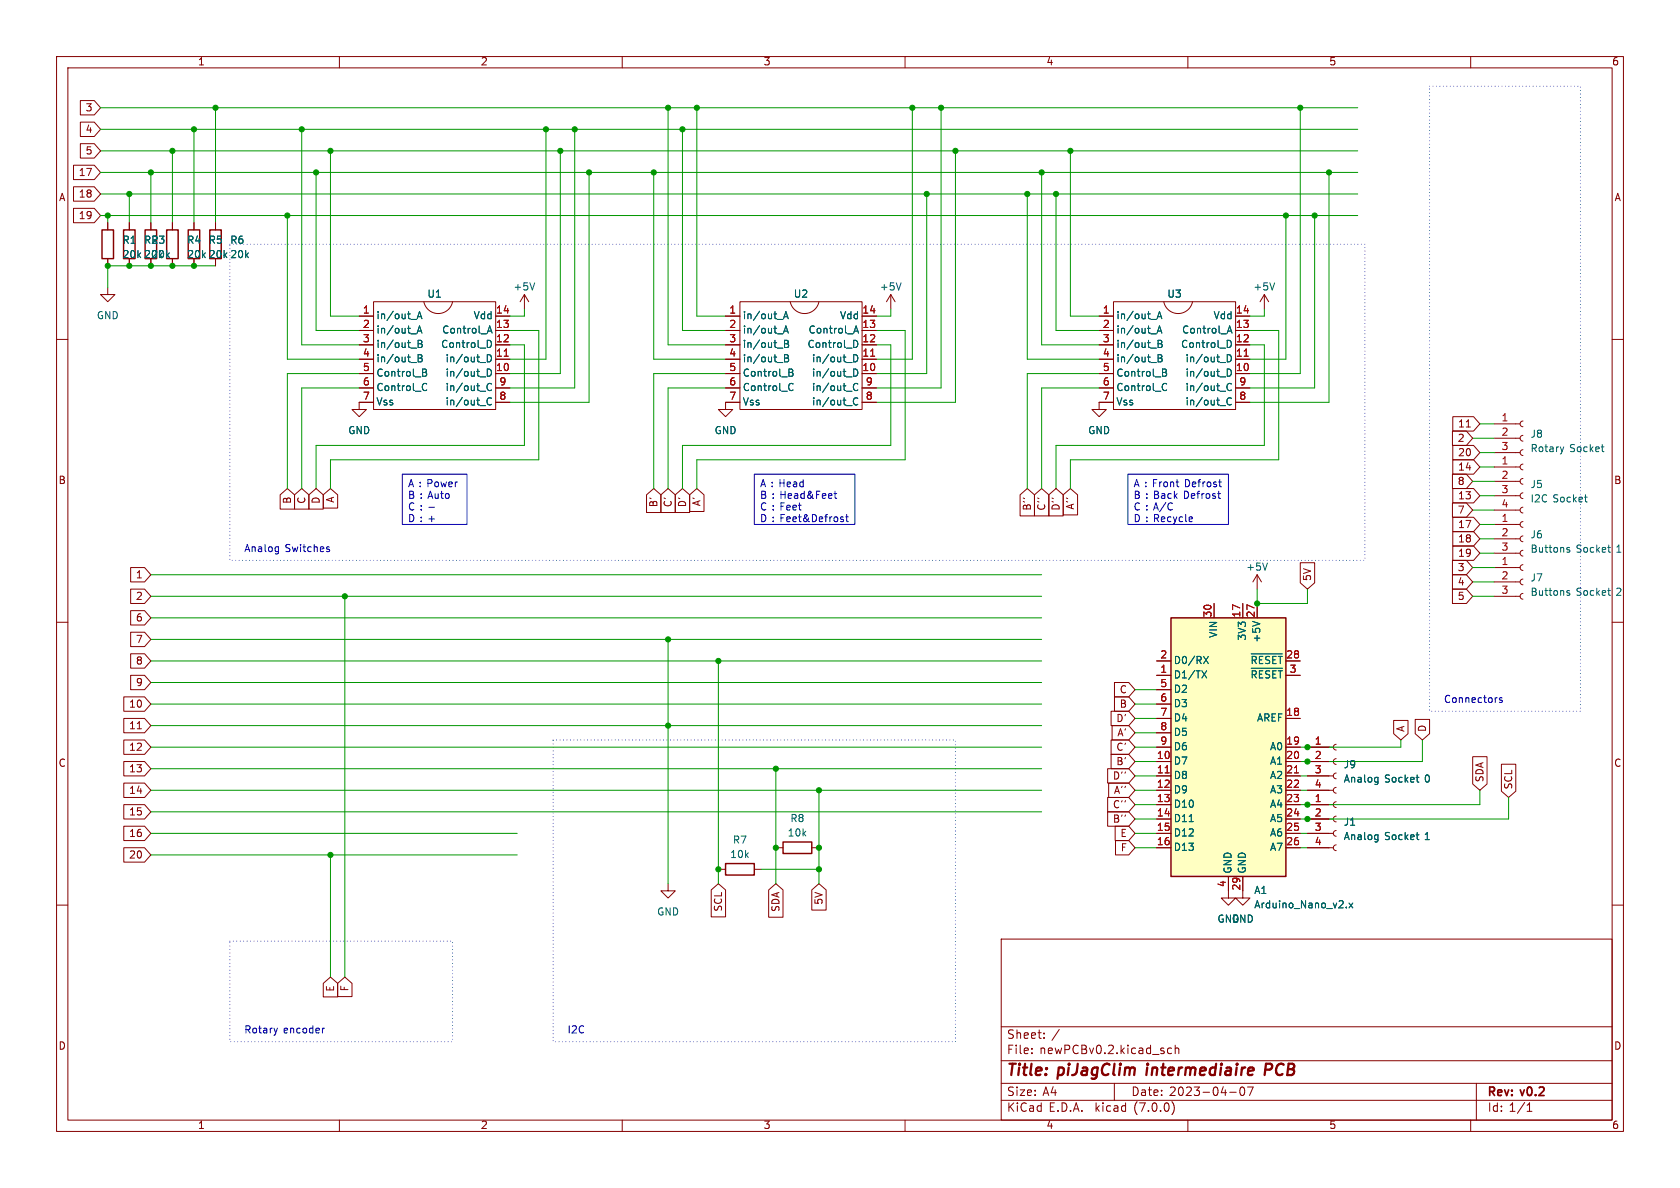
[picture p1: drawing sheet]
<svg xmlns="http://www.w3.org/2000/svg" width="297mm" height="210mm" viewBox="0 0 297 210" stroke-linecap="round" stroke-linejoin="round" font-family="sans-serif">
<g fill="none" stroke="#840000" stroke-width=".18">
<path d="M10 10h277v190h-277zM12 12h273v186h-273zM14.2 17.8h2.5l1.1 1.3-1.1 1.2h-2.5zM60 10v2M110 10v2M160 10v2M210 10v2M260 10v2M13 36.8h3.7l1.1 1.3-1.1 1.3h-3.7zM13 33h3.7l1.1 1.3-1.1 1.3h-3.7zM13 29.2h3.7l1.1 1.3-1.1 1.3h-3.7zM14.2 25.4h2.5l1.1 1.3-1.1 1.2h-2.5z"/>
<path d="M14.2 21.6h2.5l1.1 1.3-1.1 1.2h-2.5zM19 39.4v1.2M22.9 39.4v1.2M26.7 39.4v1.2M30.5 39.4v1.2M34.3 39.4v1.2M38.1 39.4v1.2M10 60h2M19 50.8v1.3h1.3l-1.3 1.2-1.2-1.2h1.2M19 45.7v1.3M22.9 45.7v1.3M26.7 45.7v1.3"/>
<path d="M30.5 45.7v1.3M34.3 45.7v1.3M38.1 45.7v1.3M63.5 55.9h2.5M63.5 58.4h2.5M66 53.3h21.6v19.1h-21.6zM74.9 53.3a2.59 2.59 0 0 0 2.6 2.1 2.59 2.59 0 0 0 2.5-2.1M87.6 55.9h2.6M87.6 58.4h2.6M92.7 52.1l-.8 1.2M92.7 52.1v2.5M92.7 52.1l.8 1.2"/>
<path d="M128.3 55.9h2.5M128.3 58.4h2.5M130.8 53.3h21.6v19.1h-21.6zM139.7 53.3a2.59 2.59 0 0 0 2.5 2.1 2.59 2.59 0 0 0 2.6-2.1M152.4 55.9h2.5M152.4 58.4h2.5M157.5 52.1l-.8 1.2M157.5 52.1v2.5M157.5 52.1l.7 1.2M194.3 55.9h2.5M194.3 58.4h2.5M196.8 53.3h21.6v19.1h-21.6z"/>
<path d="M205.7 53.3a2.59 2.59 0 0 0 2.6 2.1 2.59 2.59 0 0 0 2.5-2.1M218.4 55.9h2.6M218.4 58.4h2.6M223.5 52.1l-.7 1.2M223.5 52.1v2.5M223.5 52.1l.8 1.2M285 60h2M63.5 66h2.5M63.5 63.5h2.5M63.5 61h2.5M63.5 68.6h2.5M66 71.1h-2.5v1.3h1.3l-1.3 1.3-1.3-1.3h1.3"/>
<path d="M87.6 66h2.6M87.6 63.5h2.6M87.6 61h2.6M87.6 68.6h2.6M87.6 71.1h2.6M128.3 66h2.5M128.3 63.5h2.5M128.3 61h2.5M128.3 68.6h2.5M130.8 71.1h-2.5v1.3h1.2l-1.2 1.3-1.3-1.3h1.3M152.4 66h2.5M152.4 63.5h2.5"/>
<path d="M152.4 61h2.5M152.4 68.6h2.5M152.4 71.1h2.5M194.3 66h2.5M194.3 63.5h2.5M194.3 61h2.5M194.3 68.6h2.5M196.8 71.1h-2.5v1.3h1.3l-1.3 1.3-1.3-1.3h1.3M218.4 66h2.6M218.4 63.5h2.6M218.4 61h2.6M218.4 68.6h2.6"/>
<path d="M218.4 71.1h2.6M256.8 76.2h2.4l1.1 1.3-1.1 1.2h-2.4zM256.8 73.7h3.7l1.1 1.2-1.1 1.3h-3.7zM256.8 78.7h3.7l1.1 1.3-1.1 1.3h-3.7zM259.2 75.5h.7M264.2 77.5h4.5M264.2 74.9h4.5M269.2 79.5l-.3 .2-.2 .3 .2 .4 .3 .1M269.2 77l-.3 .1-.2 .4 .2 .3 .3 .2M269.2 74.4l-.3 .2-.2 .3 .2 .4 .3 .1M49.5 87.5l1.3-1.1 1.3 1.1v2.5h-2.6zM52.1 87.5l1.2-1.1 1.3 1.1v2.5h-2.5z"/>
<path d="M54.6 87.5l1.3-1.1 1.3 1.1v2.5h-2.6zM57.1 87.5l1.3-1.1 1.3 1.1v2.3h-2.6zM114.3 87.5l1.3-1.1 1.2 1.1v3.1h-2.5zM116.8 87.5l1.3-1.1 1.3 1.1v3.1h-2.6zM119.4 87.5l1.2-1.1 1.3 1.1v3.1h-2.5zM121.9 87.5l1.3-1.1 1.3 1.1v2.9h-2.6zM180.3 87.5l1.3-1.1 1.3 1.1v3.7h-2.6zM182.9 87.5l1.2-1.1 1.3 1.1v3.7h-2.5zM185.4 87.5l1.3-1.1 1.3 1.1v3.7h-2.6zM188 87.5l1.2-1.1 1.3 1.1v3.5h-2.5zM229.9 99.5h2.5v3.5l-1.3 1.1-1.2-1.1zM256.8 88.9h2.4l1.1 1.3-1.1 1.2h-2.4z"/>
<path d="M256.8 99.1h2.4l1.1 1.2-1.1 1.3h-2.4zM256.8 83.8h2.4l1.1 1.3-1.1 1.3h-2.4zM256.8 86.4h3.7l1.1 1.2-1.1 1.3h-3.7zM256.8 96.5h3.7l1.1 1.3-1.1 1.3h-3.7zM256.8 94h3.7l1.1 1.3-1.1 1.2h-3.7zM256.8 81.3h3.7l1.1 1.3-1.1 1.2h-3.7zM256.8 91.4h3.7l1.1 1.3-1.1 1.3h-3.7zM264.2 80h4.5M264.2 97.8h4.5M264.2 95.3h4.5M264.2 92.7h4.5M264.2 90.2h4.5"/>
<path d="M264.2 87.6h4.5M264.2 85.1h4.5M264.2 82.6h4.5M269.2 97.3l-.3 .1-.2 .4 .2 .3 .3 .2M269.2 94.7l-.3 .2-.2 .3 .2 .4 .3 .2M269.2 92.2l-.3 .2-.2 .3 .2 .4 .3 .1M269.2 99.8l-.3 .2-.2 .3 .2 .4 .3 .1M269.2 89.7l-.3 .1-.2 .4 .2 .3 .3 .2M269.2 87.1l-.3 .2-.2 .3 .2 .4 .3 .1M269.2 84.6l-.3 .1-.2 .4 .2 .3 .3 .2M269.2 82l-.3 .2-.2 .3 .2 .4 .3 .2M10 110h2"/>
<path d="M23.1 100.3h2.5l1.1 1.3-1.1 1.3h-2.5zM23.1 115.6h2.5l1.1 1.2-1.1 1.3h-2.5zM23.1 119.4h2.5l1.1 1.3-1.1 1.2h-2.5zM23.1 107.9h2.5l1.1 1.3-1.1 1.3h-2.5zM23.1 104.1h2.5l1.1 1.3-1.1 1.3h-2.5zM23.1 111.8h2.5l1.1 1.2-1.1 1.3h-2.5zM204.5 119.4h2.5M204.5 116.8h2.5M214.6 106.7v2.5M219.7 106.7v2.5M222.2 101.6l-.7 1.3M222.2 101.6v2.5"/>
<path d="M222.2 106.7v2.5M222.2 101.6l.8 1.3M227.3 119.4h2.6M227.3 116.8h2.6M256.8 101.6h2.4l1.1 1.3-1.1 1.2h-2.4zM256.8 104.1h2.4l1.1 1.3-1.1 1.3h-2.4zM264.2 105.4h4.5M264.2 102.9h4.5M264.2 100.3h4.5M269.2 104.9l-.3 .2-.2 .3 .2 .4 .3 .1M269.2 102.4l-.3 .1-.2 .4 .2 .3 .3 .2M285 110h2"/>
<path d="M21.9 134.6h3.7l1.1 1.3-1.1 1.3h-3.7zM21.9 138.4h3.7l1.1 1.3-1.1 1.3h-3.7zM21.9 130.8h3.7l1.1 1.3-1.1 1.3h-3.7zM21.9 127h3.7l1.1 1.3-1.1 1.2h-3.7zM21.9 123.2h3.7l1.1 1.3-1.1 1.2h-3.7zM24.3 128.8h.7M195.8 135.9h3.7l1.2 1.3-1.2 1.2h-3.7zM196 138.4h3.5l1.2 1.3-1.2 1.3h-3.5zM196.4 125.7h3.1l1.2 1.3-1.2 1.3h-3.1zM196.4 130.8h3.1l1.2 1.3-1.2 1.3h-3.1zM196.4 133.3h3.1l1.2 1.3-1.2 1.3h-3.1zM196.6 128.3h2.9l1.2 1.2-1.2 1.3h-2.9z"/>
<path d="M197 123.2h2.5l1.2 1.3-1.2 1.2h-2.5zM197 120.6h2.5l1.2 1.3-1.2 1.3h-2.5zM204.5 139.7h2.5M204.5 137.2h2.5M204.5 134.6h2.5M204.5 132.1h2.5M204.5 127h2.5M204.5 121.9h2.5M204.5 124.5h2.5M204.5 129.5h2.5M227.3 139.7h2.6M227.3 137.2h2.6"/>
<path d="M227.3 134.6h2.6M227.3 132.1h2.6M227.3 127h2.6M231.1 139.7h4.6M231.1 137.2h4.6M231.1 134.6h4.6M231.1 132.1h4.6M236.2 139.2l-.3 .1-.2 .4 .2 .4 .3 .1M236.2 136.7l-.3 .1-.2 .3 .2 .4 .3 .2M236.2 134.1l-.3 .1-.2 .4 .2 .4 .3 .1M236.2 131.6l-.3 .1-.2 .4 .2 .3 .3 .2M246.4 127.4h2.5v2.3l-1.3 1.1-1.2-1.1z"/>
<path d="M250.2 127.2h2.5v2.5l-1.2 1.1-1.3-1.1zM260.3 133.8h2.6v4.8l-1.3 1.1-1.3-1.1zM265.4 135.1h2.6v4.8l-1.3 1.1-1.3-1.1zM10 160h2M21.9 142.2h3.7l1.1 1.3-1.1 1.3h-3.7zM21.9 146h3.7l1.1 1.3-1.1 1.3h-3.7zM21.9 149.9h3.7l1.1 1.2-1.1 1.3h-3.7zM118.1 156.2v1.3h1.3l-1.3 1.3-1.3-1.3h1.3M125.7 157.3l1.3-1.1 1.3 1.1v4.8h-2.6zM127 153.7h1.3M133.3 153.7h1.3M135.9 157.3l1.3-1.1 1.2 1.1v4.8h-2.5z"/>
<path d="M137.2 149.9h1.2M143.5 157.3l1.3-1.1 1.3 1.1v3.6h-2.6zM143.5 149.9h1.3M195.8 143.5h3.7l1.2 1.3-1.2 1.3h-3.7zM195.8 141h3.7l1.2 1.2-1.2 1.3h-3.7zM197.1 146h2.4l1.2 1.3-1.2 1.3h-2.4zM197.2 148.6h2.3l1.2 1.3-1.2 1.2h-2.3zM204.5 149.9h2.5M204.5 147.3h2.5M204.5 144.8h2.5M204.5 142.2h2.5M217.2 154.9v3.9h1.2l-1.2 1.2-1.3-1.2h1.3"/>
<path d="M219.7 154.9v3.9h1.3l-1.3 1.2-1.3-1.2h1.3M227.3 149.9h2.6M227.3 147.3h2.6M227.3 144.8h2.6M227.3 142.2h2.6M231.1 149.9h4.6M231.1 147.3h4.6M231.1 144.8h4.6M231.1 142.2h4.6M236.2 149.4l-.3 .1-.2 .3 .2 .4 .3 .2M236.2 146.8l-.3 .1-.2 .4 .2 .4 .3 .1M236.2 144.3l-.3 .1-.2 .4 .2 .3 .3 .2"/>
<path d="M236.2 141.7l-.3 .2-.2 .3 .2 .4 .3 .1M285 160h2M57.1 173.8l1.3-1.1 1.3 1.1v2.4h-2.6zM59.7 173.8l1.3-1.1 1.2 1.1v2.4h-2.5zM177 166h108v32h-108zM60 198v2M110 198v2M160 198v2M177 194.5h108M177 191.5h108M177 187.5h108M177 181.5h108"/>
<path d="M182.4 186.1v.2M182.4 185.3v.2M184.6 183.4v.2M184.6 182.6v.2M197 191.5v3M207.1 185.3h-.4l-.3 .2v.5l.1 .2h.6M207.2 194.8a1.74 1.74 0 0 1 0 2.2M207.8 185.4l.2-.1h.3l.1 1M207.8 184.8v1.5M210 198v2M217.4 193.1h1.1M219.4 192.2h.1a.81 .81 0 0 1 .6 .6 .81 .81 0 0 1-.3 .8l-.1 .1a.81 .81 0 0 1-.6-.7 .81 .81 0 0 1 .3-.8z"/>
<path d="M220.5 192.2h1l-.6 1.5M260 198v2M261 191.5v6.5M270 196.5h.8M270 195.4l.4-.4v1.5"/>
</g>
<path d="M223.7 189.1h.7M224.6 188h-.8l-.2 2" fill="none" stroke="#840000" stroke-width=".4"/>
<g fill="none" stroke="#006464" stroke-width=".18">
<path d="M26.2 44.3l-.5 .1M26.4 44.8l-.7 .8h.7M73.7 56.3l.5-1.2 .4 1.2M73.7 58.9l.5-1.3 .4 1.3M73.9 56h.6M73.9 58.5h.6M86.2 58.9l.4-1.3 .4 1.3M86.3 58.5h.6M94.5 50l-.4 1.3M138.5 56.3l.4-1.2 .5 1.2M138.5 58.9l.4-1.3 .5 1.3M138.6 56h.6"/>
<path d="M138.6 58.5h.6M150.9 58.9l.4-1.3 .5 1.3M151 58.5h.6M159.3 50l-.4 1.3M204.6 56.3l.4-1.2 .4 1.2M204.6 58.9l.4-1.3 .4 1.3M204.7 56h.6M204.7 58.5h.6M217 58.9l.4-1.3 .4 1.3M217.1 58.5h.6M225.3 50l-.4 1.3M72.7 64.1h.9"/>
<path d="M72.7 61.5h.9M73.9 62.7h.4l.3 .2-.3 .4 .3 .1 .1 .3-.3 .3h-.5zM73.9 60.2h.4l.3 .2-.3 .4 .3 .1 .1 .3-.3 .2h-.5zM73.9 60.8h.4M73.9 63.3h.4M74.7 65.2l.6 .2 .1 .2-.3 .2M74.7 65.8h.4M74.9 67.8h.3l.2 .1M75.1 65.8l.3 .3v.3l-.7 .1M75.4 68.9l-.2 .1h-.3M84.9 66.6h1M84.9 64.1h1"/>
<path d="M84.9 71.7h1M84.9 69.2h1M86.2 62.7a.64 .64 0 0 1 .7 .6 .64 .64 0 0 1-.7 .7zM86.2 65.2a.64 .64 0 0 1 .7 .7 .64 .64 0 0 1-.7 .6zM86.2 60.2a.64 .64 0 0 1 .7 .6 .64 .64 0 0 1-.7 .6M86.9 67.9a.6 .6 0 0 0-.9 .4 .6 .6 0 0 0 .6 .7l.3-.1M86.9 70.4a.6 .6 0 0 0-.9 .5 .6 .6 0 0 0 .6 .7l.3-.1M137.4 64.1h1M137.4 61.5h1M138.7 62.7h.4l.3 .2-.3 .4 .3 .1v.3l-.2 .3h-.5zM138.7 60.2h.4l.3 .2-.3 .4 .3 .1v.3l-.2 .2h-.5zM138.7 60.8h.4"/>
<path d="M138.7 63.3h.4M139.5 65.2l.6 .2v.2l-.2 .2M139.5 65.8h.4M139.7 67.8h.3l.2 .1M139.9 65.8l.3 .3-.1 .3-.6 .1M140.2 68.9l-.2 .1h-.3M149.7 66.6h.9M149.7 64.1h.9M149.7 71.7h.9M149.7 69.2h.9M150.9 65.2a.64 .64 0 0 1 .8 .7 .64 .64 0 0 1-.8 .6zM150.9 62.7a.64 .64 0 0 1 .8 .6 .64 .64 0 0 1-.8 .7z"/>
<path d="M150.9 60.2a.64 .64 0 0 1 .8 .6 .64 .64 0 0 1-.8 .6M151.6 67.9a.6 .6 0 0 0-.8 .4 .6 .6 0 0 0 .6 .7l.2-.1M151.6 70.4a.6 .6 0 0 0-.8 .5 .6 .6 0 0 0 .6 .7l.2-.1M203.5 64.1h.9M203.5 61.5h.9M204.7 62.7h.5l.2 .2-.2 .4 .2 .1 .1 .3-.3 .3h-.5zM204.7 60.2h.5l.2 .2-.2 .4 .2 .1 .1 .3-.3 .2h-.5zM204.7 60.8h.5M204.7 63.3h.5M205.5 65.2l.6 .2 .1 .2-.3 .2M205.5 65.8h.4M205.7 67.8h.3l.2 .1"/>
<path d="M205.9 65.8l.3 .3v.3l-.7 .1M206.2 68.9l-.2 .1h-.3M215.7 66.6h1M215.7 64.1h1M215.7 71.7h1M215.7 69.2h1M217 65.2a.64 .64 0 0 1 .7 .7 .64 .64 0 0 1-.7 .6zM217 62.7a.64 .64 0 0 1 .7 .6 .64 .64 0 0 1-.7 .7zM217 60.2a.64 .64 0 0 1 .7 .6 .64 .64 0 0 1-.7 .6M217.7 67.9a.6 .6 0 0 0-.8 .4 .6 .6 0 0 0 .5 .7l.3-.1M217.7 70.4a.6 .6 0 0 0-.8 .5 .6 .6 0 0 0 .5 .7l.3-.1M276.4 79l-.3 .8"/>
<path d="M283.1 79h.5M283.4 79.8h.2M224.1 99.5l-.5 1.3M277.1 97.1l.4 .2v.1l-.1 .2h-.4M277.1 96.8h.4M280.1 87.9h.5M280.5 88.7h.1M284.2 96.8h.5M284.6 97.6h.1M212.5 118.6l.8 1.2M212.8 116l.8 1.3M213.3 118.6l-.8 1.2"/>
<path d="M213.6 116l-.8 1.3M221.2 115.6h5.5M221.2 118.1h5.5M221.4 118.6v1.2M221.4 109.8l1.3 .5M222.1 116.5l-.1-.4-.6-.1v1.3M222.6 118.6v1.2M223.3 116h-.7v1.3M224.5 116.1l-.5-.1-.3 .4M225 118.6v1.2M225.6 116h-.6v1.3M226 116h.7"/>
<path d="M226.3 116v1.3M226.3 118.6v1.2M277.1 104.8l.4 .1v.2l-.1 .1h-.4M277.1 104.5h.4M284.2 104.4h.5M284.6 105.2h.1M243.5 137.4l.1 .1M243.6 137.4v1l-.1 .2M243.6 138.2l-.1 .1M250.4 137.4h.4M250.7 138.3h.1M238.5 159.6l.7 .9"/>
<path d="M239.2 159.6l-.7 .9M243.5 147.6h.1M243.6 147.6v1l-.1 .2M243.6 148.4h-.1M250.4 147.6h.4M250.7 148.4h.1M238 160.4v.1"/>
</g>
<path d="M89.1 63h.8M153.9 63h.7M220 63h.7M206 136.6h.7M228.8 136.6h.8" fill="none" stroke="#a90000" stroke-width=".18"/>
<path d="M18 40.6h2.1v5.1h-2.1zM21.8 40.6h2.1v5.1h-2.1zM25.7 40.6h2v5.1h-2zM29.5 40.6h2v5.1h-2zM33.3 40.6h2v5.1h-2zM37.1 40.6h2v5.1h-2zM207 109.2h20.3v45.7h-20.3zM128.3 152.7h5v2h-5zM138.4 148.8h5.1v2.1h-5.1z" fill="none" stroke="#840000" stroke-width=".25"/>
<path d="M207 109.2h20.3v45.7h-20.3z" fill="#ffffc2" stroke="#ffffc2" stroke-width=".18"/>
<g fill="none" stroke="#0000c2" stroke-width=".18">
<path d="M49.1 96.7h.1M49.2 96.7v1.1M49.2 97.5h-.1M57.9 97.1l.3 .1 .1 .1-.2 .2h-.2M57.9 96.7h.3M71.1 83.8h11.4v8.9h-11.4zM133.3 83.8h17.8v8.9h-17.8zM147.4 87.3h.5M147.6 86.8v1.1l.3 .2M149 91.8l.1 .2-.1 .2M149 91.4h.1M149.5 91.4h.5"/>
<path d="M149.7 90.9v1.1l.3 .2M199.4 83.8h17.8v8.9h-17.8zM265.6 123.4l-.4-.1-.1 .2v.2l.5 .1v.3h-.5M49 181.8l-.3 .8M57.4 181.8l-.3 .1"/>
</g>
<path d="M252.7 15.2h26.7v110.5h-26.7v-110.5M40.6 43.2h200.7v55.9h-200.7v-55.9M97.8 130.8h71.1v53.4h-71.1v-53.4M40.6 166.4h39.4v17.8h-39.4v-17.8" fill="none" stroke="#0000c2" stroke-width=".18" stroke-dasharray="0 .6"/>
<g fill="none" stroke="#009600" stroke-width=".18">
<path d="M17.8 19.1h222.2M38.1 19.1v20.3M118.1 19.1v41.9h10.2M123.2 19.1v36.8h5.1M161.3 19.1v44.4h-6.4M166.4 19.1v49.5h-11.5M229.9 19.1v46.9h-8.9M17.8 26.7h222.2M17.8 30.5h222.2M17.8 34.3h222.2M17.8 22.9h222.2M17.8 38.1h222.2"/>
<path d="M19 38.1v1.3M22.9 34.3v5.1M26.7 30.5v8.9M30.5 26.7v12.7M34.3 22.9v16.5M50.8 38.1v25.4h12.7M53.3 22.9v38.1h10.2M55.9 30.5v27.9h7.6M58.4 26.7v29.2h5.1M96.5 22.9v40.6h-6.3M99.1 26.7v39.3h-8.9M101.6 22.9v45.7h-11.4"/>
<path d="M104.1 30.5v40.6h-13.9M115.6 30.5v33h12.7M120.6 22.9v35.5h7.7M163.8 34.3v31.7h-8.9M168.9 26.7v44.4h-14M181.6 34.3v29.2h12.7M184.1 30.5v30.5h10.2M186.7 34.3v24.1h7.6M189.2 26.7v29.2h5.1M227.3 38.1v25.4h-6.3M232.4 38.1v30.5h-11.4M234.9 30.5v40.6h-13.9"/>
<path d="M38.1 47h-19.1v3.8M90.2 58.4h5v22.9h-36.8v5.1M92.7 54.6v1.3h-2.5M154.9 58.4h5.1v22.9h-36.8v5.1M157.5 54.6v1.3h-2.6M221 58.4h5.1v22.9h-36.9v5.1M223.5 54.6v1.3h-2.5M63.5 68.6h-10.2v17.8M63.5 66h-12.7v20.4M90.2 61h2.5v17.7h-36.8v7.7M128.3 68.6h-10.2v17.8M128.3 66h-12.7v20.4"/>
<path d="M154.9 61h2.6v17.7h-36.9v7.7M194.3 68.6h-10.2v17.8M194.3 66h-12.7v20.4M221 61h2.5v17.7h-36.8v7.7M260.3 77.5h3.9M261.6 74.9h2.6M260.3 90.2h3.9M260.3 85.1h3.9M261.6 97.8h2.6M261.6 95.3h2.6M261.6 92.7h2.6M261.6 80h2.6"/>
<path d="M261.6 82.6h2.6M261.6 87.6h2.6M26.7 105.4h157.4M26.7 113h157.4M26.7 116.8h157.4M26.7 101.6h157.4M26.7 109.2h157.4M61 105.4v67.3M118.1 113v43.2M127 116.8v39.4M222.2 104.1v2.6h8.9v-2.6M260.3 105.4h3.9"/>
<path d="M260.3 100.3h3.9M260.3 102.9h3.9M26.7 139.7h157.4M26.7 132.1h157.4M26.7 128.3h157.4M26.7 135.9h157.4M26.7 124.5h157.4M26.7 120.7h157.4M137.2 135.9v20.3M144.8 139.7v16.5M200.7 139.7h3.8M200.7 132.1h3.8"/>
<path d="M200.7 134.6h3.8M200.7 124.5h3.8M200.7 129.5h3.8M200.7 137.2h3.8M200.7 127h3.8M200.7 121.9h3.8M229.9 139.7h1.2M229.9 137.2h1.2M247.6 130.8v1.3h-17.7M251.5 130.8v3.8h-21.6M261.6 139.7v2.5h-31.7M26.7 147.3h64.7"/>
<path d="M26.7 143.5h157.4M26.7 151.1h64.7M58.4 151.1v21.6M134.6 153.7h10.2M200.7 149.9h3.8M200.7 147.3h3.8M200.7 144.8h3.8M200.7 142.2h3.8M229.9 149.9h1.2M229.9 147.3h1.2M266.7 141v3.8h-36.8"/>
</g>
<g fill="#009600" stroke="#009600" stroke-width=".18">
<circle cx="231.1" cy="134.6" r=".46"/>
<circle cx="231.1" cy="144.8" r=".46"/>
<circle cx="231.1" cy="142.2" r=".46"/>
<circle cx="231.1" cy="132.1" r=".46"/>
<circle cx="222.2" cy="106.7" r=".46"/>
<circle cx="227.3" cy="38.1" r=".46"/>
<circle cx="232.4" cy="38.1" r=".46"/>
<circle cx="234.9" cy="30.5" r=".46"/>
<circle cx="229.9" cy="19.1" r=".46"/>
<circle cx="168.9" cy="26.7" r=".46"/>
<circle cx="166.4" cy="19.1" r=".46"/>
<circle cx="161.3" cy="19.1" r=".46"/>
<circle cx="163.8" cy="34.3" r=".46"/>
<circle cx="184.1" cy="30.5" r=".46"/>
<circle cx="189.2" cy="26.7" r=".46"/>
<circle cx="186.7" cy="34.3" r=".46"/>
<circle cx="123.2" cy="19.1" r=".46"/>
<circle cx="181.6" cy="34.3" r=".46"/>
<circle cx="118.1" cy="113" r=".46"/>
<circle cx="115.6" cy="30.5" r=".46"/>
<circle cx="120.6" cy="22.9" r=".46"/>
<circle cx="118.1" cy="19.1" r=".46"/>
<circle cx="101.6" cy="22.9" r=".46"/>
<circle cx="96.5" cy="22.9" r=".46"/>
<circle cx="99.1" cy="26.7" r=".46"/>
<circle cx="104.1" cy="30.5" r=".46"/>
<circle cx="53.3" cy="22.9" r=".46"/>
<circle cx="50.8" cy="38.1" r=".46"/>
<circle cx="55.9" cy="30.5" r=".46"/>
<circle cx="58.4" cy="26.7" r=".46"/>
<circle cx="34.3" cy="47" r=".46"/>
<circle cx="30.5" cy="26.7" r=".46"/>
<circle cx="34.3" cy="22.9" r=".46"/>
<circle cx="38.1" cy="19.1" r=".46"/>
<circle cx="22.9" cy="47" r=".46"/>
<circle cx="19" cy="47" r=".46"/>
<circle cx="26.7" cy="47" r=".46"/>
<circle cx="19" cy="38.1" r=".46"/>
<circle cx="22.9" cy="34.3" r=".46"/>
<circle cx="26.7" cy="30.5" r=".46"/>
<circle cx="30.5" cy="47" r=".46"/>
<circle cx="127" cy="153.7" r=".46"/>
<circle cx="137.2" cy="149.9" r=".46"/>
<circle cx="137.2" cy="135.9" r=".46"/>
<circle cx="144.8" cy="139.7" r=".46"/>
<circle cx="144.8" cy="149.9" r=".46"/>
<circle cx="144.8" cy="153.7" r=".46"/>
<circle cx="118.1" cy="128.3" r=".46"/>
<circle cx="61" cy="105.4" r=".46"/>
<circle cx="127" cy="116.8" r=".46"/>
<circle cx="58.4" cy="151.1" r=".46"/>
</g>
<g font-size="2.8" fill="#840000">
<text x="178" y="190.8">Title:</text>
<text x="187.1" y="190.8">piJagClim</text>
<text x="203.4" y="190.8">intermediaire</text>
<text x="224.9" y="190.8">PCB</text>
</g>
<g font-size="2.1" fill="#840000">
<text x="178" y="183.9">Sheet:</text>
<text x="185.9" y="183.9">/</text>
<text x="178" y="186.6">File:</text>
<text x="183.8" y="186.6">newPCBv0.2.kicad_sch</text>
<text x="178" y="196.8">KiCad</text>
<text x="178" y="194">Size:</text>
<text x="184.3" y="194">A4</text>
<text x="185.4" y="196.8">E.D.A.</text>
<text x="193.7" y="196.8">kicad</text>
<text x="200" y="194">Date:</text>
<text x="200.6" y="196.8">(7.0.0)</text>
<text x="206.7" y="194">2023-04-07</text>
<text x="263" y="194.2">Rev:</text>
<text x="263" y="196.8">Id: 1/1</text>
<text x="269" y="194.2">v0.2</text>
</g>
<g font-size="1.8" fill="#840000">
<text x="35" y="11.8">1</text>
<text x="85" y="11.8">2</text>
<text x="135" y="11.8">3</text>
<text x="185" y="11.8">4</text>
<text x="235" y="11.8">5</text>
<text x="285" y="11.8">6</text>
<text x="15" y="20">3</text>
<text x="15" y="23.8">4</text>
<text x="15" y="27.6">5</text>
<text x="10.4" y="35.8">A</text>
<text x="13.8" y="35.2">18</text>
<text x="13.8" y="31.4">17</text>
<text x="285.4" y="35.8">A</text>
<text x="13.8" y="39">19</text>
<text x="257.6" y="75.8">11</text>
<text x="257.6" y="78.4">2</text>
<text x="257.6" y="83.5">14</text>
<text x="257.6" y="80.9">20</text>
<text x="10.3" y="85.8">B</text>
<text x="51.7" y="89.2" transform="rotate(-90 51.7 89.2)">B</text>
<text x="54.3" y="89.2" transform="rotate(-90 54.3 89.2)">C</text>
<text x="56.8" y="89.2" transform="rotate(-90 56.8 89.2)">D</text>
<text x="59.3" y="89" transform="rotate(-90 59.3 89)">A</text>
<text x="116.5" y="89.8" transform="rotate(-90 116.5 89.8)">B'</text>
<text x="119" y="89.8" transform="rotate(-90 119 89.8)">C'</text>
<text x="121.6" y="89.8" transform="rotate(-90 121.6 89.8)">D'</text>
<text x="124.1" y="89.6" transform="rotate(-90 124.1 89.6)">A'</text>
<text x="257.6" y="86">8</text>
<text x="257.6" y="88.5">13</text>
<text x="285.3" y="85.8">B</text>
<text x="182.5" y="90.4" transform="rotate(-90 182.5 90.4)">B''</text>
<text x="185.1" y="90.4" transform="rotate(-90 185.1 90.4)">C''</text>
<text x="187.6" y="90.4" transform="rotate(-90 187.6 90.4)">D''</text>
<text x="190.1" y="90.2" transform="rotate(-90 190.1 90.2)">A''</text>
<text x="257.6" y="91.1">7</text>
<text x="257.6" y="93.6">17</text>
<text x="257.6" y="101.2">3</text>
<text x="257.6" y="98.7">19</text>
<text x="257.6" y="96.2">18</text>
<text x="23.9" y="102.5">1</text>
<text x="23.9" y="106.3">2</text>
<text x="232.1" y="102.7" transform="rotate(-90 232.1 102.7)">5V</text>
<text x="257.6" y="103.8">4</text>
<text x="257.6" y="106.3">5</text>
<text x="23.9" y="110.1">6</text>
<text x="23.9" y="113.9">7</text>
<text x="23.9" y="117.8">8</text>
<text x="22.7" y="125.4">10</text>
<text x="23.9" y="121.6">9</text>
<text x="197.8" y="125.4">B</text>
<text x="197.8" y="122.8">C</text>
<text x="22.7" y="129.2">11</text>
<text x="197.2" y="127.9">D'</text>
<text x="197.4" y="130.5">A'</text>
<text x="248.6" y="129.4" transform="rotate(-90 248.6 129.4)">A</text>
<text x="252.4" y="129.4" transform="rotate(-90 252.4 129.4)">D</text>
<text x="10.3" y="135.8">C</text>
<text x="22.7" y="136.8">13</text>
<text x="22.7" y="133">12</text>
<text x="197.2" y="133">C'</text>
<text x="197.2" y="135.5">B'</text>
<text x="285.3" y="135.8">C</text>
<text x="22.7" y="140.6">14</text>
<text x="196.6" y="143.2">C''</text>
<text x="196.6" y="138.1">D''</text>
<text x="196.8" y="140.6">A''</text>
<text x="262.5" y="138.3" transform="rotate(-90 262.5 138.3)">SDA</text>
<text x="267.6" y="139.5" transform="rotate(-90 267.6 139.5)">SCL</text>
<text x="22.7" y="144.4">15</text>
<text x="22.7" y="148.2">16</text>
<text x="196.6" y="145.7">B''</text>
<text x="198" y="148.2">E</text>
<text x="22.7" y="152">20</text>
<text x="198" y="150.8">F</text>
<text x="127.9" y="161.3" transform="rotate(-90 127.9 161.3)">SCL</text>
<text x="138.1" y="161.3" transform="rotate(-90 138.1 161.3)">SDA</text>
<text x="145.7" y="160.1" transform="rotate(-90 145.7 160.1)">5V</text>
<text x="59.3" y="175.4" transform="rotate(-90 59.3 175.4)">E</text>
<text x="61.9" y="175.4" transform="rotate(-90 61.9 175.4)">F</text>
<text x="10.3" y="185.8">D</text>
<text x="285.3" y="185.8">D</text>
<text x="35" y="199.8">1</text>
<text x="85" y="199.8">2</text>
<text x="135" y="199.8">3</text>
<text x="185" y="199.8">4</text>
<text x="235" y="199.8">5</text>
<text x="285" y="199.8">6</text>
</g>
<g font-size="1.8" fill="#006464">
<text x="21.6" y="43.4">R1</text>
<text x="21.6" y="45.9">20k</text>
<text x="25.4" y="43.4">R2</text>
<text x="26.7" y="43.4">R3</text>
<text x="26.7" y="45.9">20k</text>
<text x="33" y="43.4">R4</text>
<text x="33" y="45.9">20k 20k</text>
<text x="36.8" y="43.4">R5</text>
<text x="40.6" y="43.4">R6</text>
<text x="40.6" y="45.9">20k</text>
<text x="75.5" y="52.9">U1</text>
<text x="90.7" y="51.6">+5V</text>
<text x="140.3" y="52.9">U2</text>
<text x="155.5" y="51.6">+5V</text>
<text x="206.3" y="52.9">U3</text>
<text x="221.5" y="51.6">+5V</text>
<text x="17.1" y="56.7">GND</text>
<text x="66.5" y="56.7">in/out_A</text>
<text x="66.5" y="59.2">in/out_A</text>
<text x="78" y="59.2">Control_A</text>
<text x="83.6" y="56.7">Vdd</text>
<text x="131.3" y="56.7">in/out_A</text>
<text x="131.3" y="59.2">in/out_A</text>
<text x="142.8" y="59.2">Control_A</text>
<text x="148.4" y="56.7">Vdd</text>
<text x="197.4" y="56.7">in/out_A</text>
<text x="197.4" y="59.2">in/out_A</text>
<text x="208.9" y="59.2">Control_A</text>
<text x="214.4" y="56.7">Vdd</text>
<text x="66.5" y="61.8">in/out_B</text>
<text x="66.5" y="64.3">in/out_B</text>
<text x="77.9" y="61.8">Control_D</text>
<text x="78.6" y="64.3">in/out_D</text>
<text x="131.3" y="61.8">in/out_B</text>
<text x="131.3" y="64.3">in/out_B</text>
<text x="142.6" y="61.8">Control_D</text>
<text x="143.4" y="64.3">in/out_D</text>
<text x="197.4" y="61.8">in/out_B</text>
<text x="197.4" y="64.3">in/out_B</text>
<text x="208.7" y="61.8">Control_D</text>
<text x="209.5" y="64.3">in/out_D</text>
<text x="66.5" y="66.9">Control_B</text>
<text x="66.5" y="69.4">Control_C</text>
<text x="66.5" y="71.9">Vss</text>
<text x="78.6" y="66.9">in/out_D</text>
<text x="78.6" y="71.9">in/out_C</text>
<text x="78.6" y="69.4">in/out_C</text>
<text x="131.3" y="66.9">Control_B</text>
<text x="131.3" y="69.4">Control_C</text>
<text x="131.3" y="71.9">Vss</text>
<text x="143.4" y="66.9">in/out_D</text>
<text x="143.4" y="71.9">in/out_C</text>
<text x="143.4" y="69.4">in/out_C</text>
<text x="197.4" y="66.9">Control_B</text>
<text x="197.4" y="69.4">Control_C</text>
<text x="197.4" y="71.9">Vss</text>
<text x="209.5" y="66.9">in/out_D</text>
<text x="209.5" y="71.9">in/out_C</text>
<text x="209.5" y="69.4">in/out_C</text>
<text x="61.5" y="77">GND</text>
<text x="126.3" y="77">GND</text>
<text x="192.3" y="77">GND</text>
<text x="270.5" y="77.7">J8</text>
<text x="270.5" y="80.2">Rotary</text>
<text x="277.5" y="80.2">Socket</text>
<text x="270.5" y="86.6">J5</text>
<text x="270.5" y="89.1">I2C Socket</text>
<text x="270.5" y="95.4">J6</text>
<text x="220.3" y="101.2">+5V</text>
<text x="270.5" y="98">Buttons</text>
<text x="278.6" y="98">Socket</text>
<text x="285.8" y="98">1</text>
<text x="270.5" y="103.1">J7</text>
<text x="270.5" y="105.6">Buttons</text>
<text x="278.6" y="105.6">Socket</text>
<text x="285.8" y="105.6">2</text>
<text x="215.5" y="112.9" transform="rotate(-90 215.5 112.9)">VIN</text>
<text x="220.5" y="113.4" transform="rotate(-90 220.5 113.4)">3V3</text>
<text x="223.1" y="113.7" transform="rotate(-90 223.1 113.7)">+5V</text>
<text x="207.5" y="117.7">D0/RX</text>
<text x="220.9" y="118.3">~{RESET}</text>
<text x="207.5" y="120.2">D1/TX</text>
<text x="207.5" y="122.7">D2</text>
<text x="207.5" y="125.3">D3</text>
<text x="220.9" y="120.8">~{RESET}</text>
<text x="207.5" y="127.8">D4</text>
<text x="207.5" y="130.4">D5</text>
<text x="222.1" y="127.8">AREF</text>
<text x="207.5" y="135.4">D7</text>
<text x="207.5" y="138">D8</text>
<text x="207.5" y="132.9">D6</text>
<text x="224.4" y="132.9">A0</text>
<text x="224.4" y="135.4">A1</text>
<text x="224.4" y="138">A2</text>
<text x="237.5" y="136.1">J9</text>
<text x="207.5" y="140.5">D9</text>
<text x="207.5" y="143.1">D10</text>
<text x="224.4" y="140.5">A3</text>
<text x="224.4" y="143.1">A4</text>
<text x="237.5" y="138.6">Analog</text>
<text x="244.7" y="138.6">Socket</text>
<text x="251.9" y="138.6">0</text>
<text x="129.5" y="149.4">R7</text>
<text x="139.2" y="148.1">10k</text>
<text x="139.7" y="145.6">R8</text>
<text x="207.5" y="145.6">D11</text>
<text x="207.5" y="148.1">D12</text>
<text x="224.4" y="145.6">A5</text>
<text x="224.4" y="148.1">A6</text>
<text x="237.5" y="146.2">J1</text>
<text x="237.5" y="148.8">Analog</text>
<text x="244.7" y="148.8">Socket</text>
<text x="251.9" y="148.8">1</text>
<text x="129" y="152">10k</text>
<text x="207.5" y="150.7">D13</text>
<text x="218" y="154.4" transform="rotate(-90 218 154.4)">GND</text>
<text x="220.5" y="154.4" transform="rotate(-90 220.5 154.4)">GND</text>
<text x="224.4" y="150.7">A7</text>
<text x="221.7" y="158.3">A1</text>
<text x="221.7" y="160.8">Arduino_Nano_v2.x</text>
<text x="116.1" y="162.1">GND</text>
<text x="215.2" y="163.4">GND</text>
<text x="217.7" y="163.4">GND</text>
</g>
<g font-size="1.8" fill="#a90000">
<text x="64.1" y="55.6">1</text>
<text x="64.1" y="58.2">2</text>
<text x="87.6" y="58.2">13</text>
<text x="87.6" y="55.6">14</text>
<text x="128.9" y="55.6">1</text>
<text x="128.9" y="58.2">2</text>
<text x="152.4" y="58.2">13</text>
<text x="152.4" y="55.6">14</text>
<text x="194.9" y="55.6">1</text>
<text x="194.9" y="58.2">2</text>
<text x="218.4" y="58.2">13</text>
<text x="218.4" y="55.6">14</text>
<text x="64.1" y="60.7">3</text>
<text x="64.1" y="63.2">4</text>
<text x="64.1" y="65.8">5</text>
<text x="87.6" y="65.8">10</text>
<text x="87.6" y="63.2">11</text>
<text x="87.6" y="60.7">12</text>
<text x="128.9" y="60.7">3</text>
<text x="128.9" y="63.2">4</text>
<text x="128.9" y="65.8">5</text>
<text x="152.4" y="65.8">10</text>
<text x="152.4" y="63.2">11</text>
<text x="152.4" y="60.7">12</text>
<text x="194.9" y="60.7">3</text>
<text x="194.9" y="63.2">4</text>
<text x="194.9" y="65.8">5</text>
<text x="218.4" y="65.8">10</text>
<text x="218.4" y="63.2">11</text>
<text x="218.4" y="60.7">12</text>
<text x="64.1" y="68.3">6</text>
<text x="64.1" y="70.9">7</text>
<text x="88.2" y="70.9">8</text>
<text x="88.2" y="68.3">9</text>
<text x="128.9" y="68.3">6</text>
<text x="128.9" y="70.9">7</text>
<text x="153" y="70.9">8</text>
<text x="153" y="68.3">9</text>
<text x="194.9" y="68.3">6</text>
<text x="194.9" y="70.9">7</text>
<text x="219" y="70.9">8</text>
<text x="219" y="68.3">9</text>
<text x="265.4" y="74.7">1</text>
<text x="265.4" y="77.2">2</text>
<text x="265.4" y="79.8">3</text>
<text x="265.4" y="82.3">1</text>
<text x="265.4" y="84.8">2</text>
<text x="265.4" y="87.4">3</text>
<text x="265.4" y="89.9">4</text>
<text x="265.4" y="92.5">1</text>
<text x="265.4" y="95">2</text>
<text x="265.4" y="97.5">3</text>
<text x="265.4" y="100.1">1</text>
<text x="265.4" y="102.6">2</text>
<text x="265.4" y="105.2">3</text>
<text x="214.4" y="109.2" transform="rotate(-90 214.4 109.2)">30</text>
<text x="219.5" y="109.2" transform="rotate(-90 219.5 109.2)">17</text>
<text x="222" y="109.2" transform="rotate(-90 222 109.2)">27</text>
<text x="205.1" y="119.1">1</text>
<text x="205.1" y="116.6">2</text>
<text x="227.3" y="116.6">28</text>
<text x="227.9" y="119.1">3</text>
<text x="205.1" y="121.7">5</text>
<text x="205.1" y="124.2">6</text>
<text x="205.1" y="126.7">7</text>
<text x="205.1" y="129.3">8</text>
<text x="205.1" y="131.8">9</text>
<text x="227.3" y="126.7">18</text>
<text x="227.3" y="131.8">19</text>
<text x="232.4" y="131.8">1</text>
<text x="204.5" y="134.4">10</text>
<text x="204.5" y="136.9">11</text>
<text x="227.3" y="134.4">20</text>
<text x="227.3" y="136.9">21</text>
<text x="232.4" y="134.4">2</text>
<text x="232.4" y="136.9">3</text>
<text x="204.5" y="139.4">12</text>
<text x="204.5" y="142">13</text>
<text x="227.3" y="139.4">22</text>
<text x="227.3" y="142">23</text>
<text x="232.4" y="142">1</text>
<text x="232.4" y="139.4">4</text>
<text x="204.5" y="144.5">14</text>
<text x="204.5" y="147.1">15</text>
<text x="204.5" y="149.6">16</text>
<text x="227.3" y="144.5">24</text>
<text x="227.3" y="147.1">25</text>
<text x="227.3" y="149.6">26</text>
<text x="232.4" y="144.5">2</text>
<text x="232.4" y="147.1">3</text>
<text x="232.4" y="149.6">4</text>
<text x="216.9" y="156.9" transform="rotate(-90 216.9 156.9)">4</text>
<text x="219.5" y="157.5" transform="rotate(-90 219.5 157.5)">29</text>
</g>
<g font-size="1.8" fill="#0000c2">
<text x="72.1" y="86.5">A : Power</text>
<text x="72.1" y="88.5">B : Auto</text>
<text x="134.4" y="86.5">A : Head</text>
<text x="134.4" y="88.5">B : Head&amp;Feet</text>
<text x="200.4" y="86.5">A : Front</text>
<text x="200.4" y="88.5">B : Back</text>
<text x="209.5" y="88.5">Defrost</text>
<text x="209.7" y="86.5">Defrost</text>
<text x="72.1" y="90.6">C : -</text>
<text x="72.1" y="92.7">D : +</text>
<text x="134.4" y="90.6">C : Feet</text>
<text x="134.4" y="92.7">D : Feet&amp;Defrost</text>
<text x="200.4" y="90.6">C : A/C</text>
<text x="200.4" y="92.7">D : Recycle</text>
<text x="43.2" y="97.8">Analog</text>
<text x="50.4" y="97.8">Switches</text>
<text x="255.3" y="124.5">Connectors</text>
<text x="43.2" y="182.9">Rotary</text>
<text x="50.1" y="182.9">encoder</text>
<text x="100.3" y="182.9">I2C</text>
</g>
</svg>
